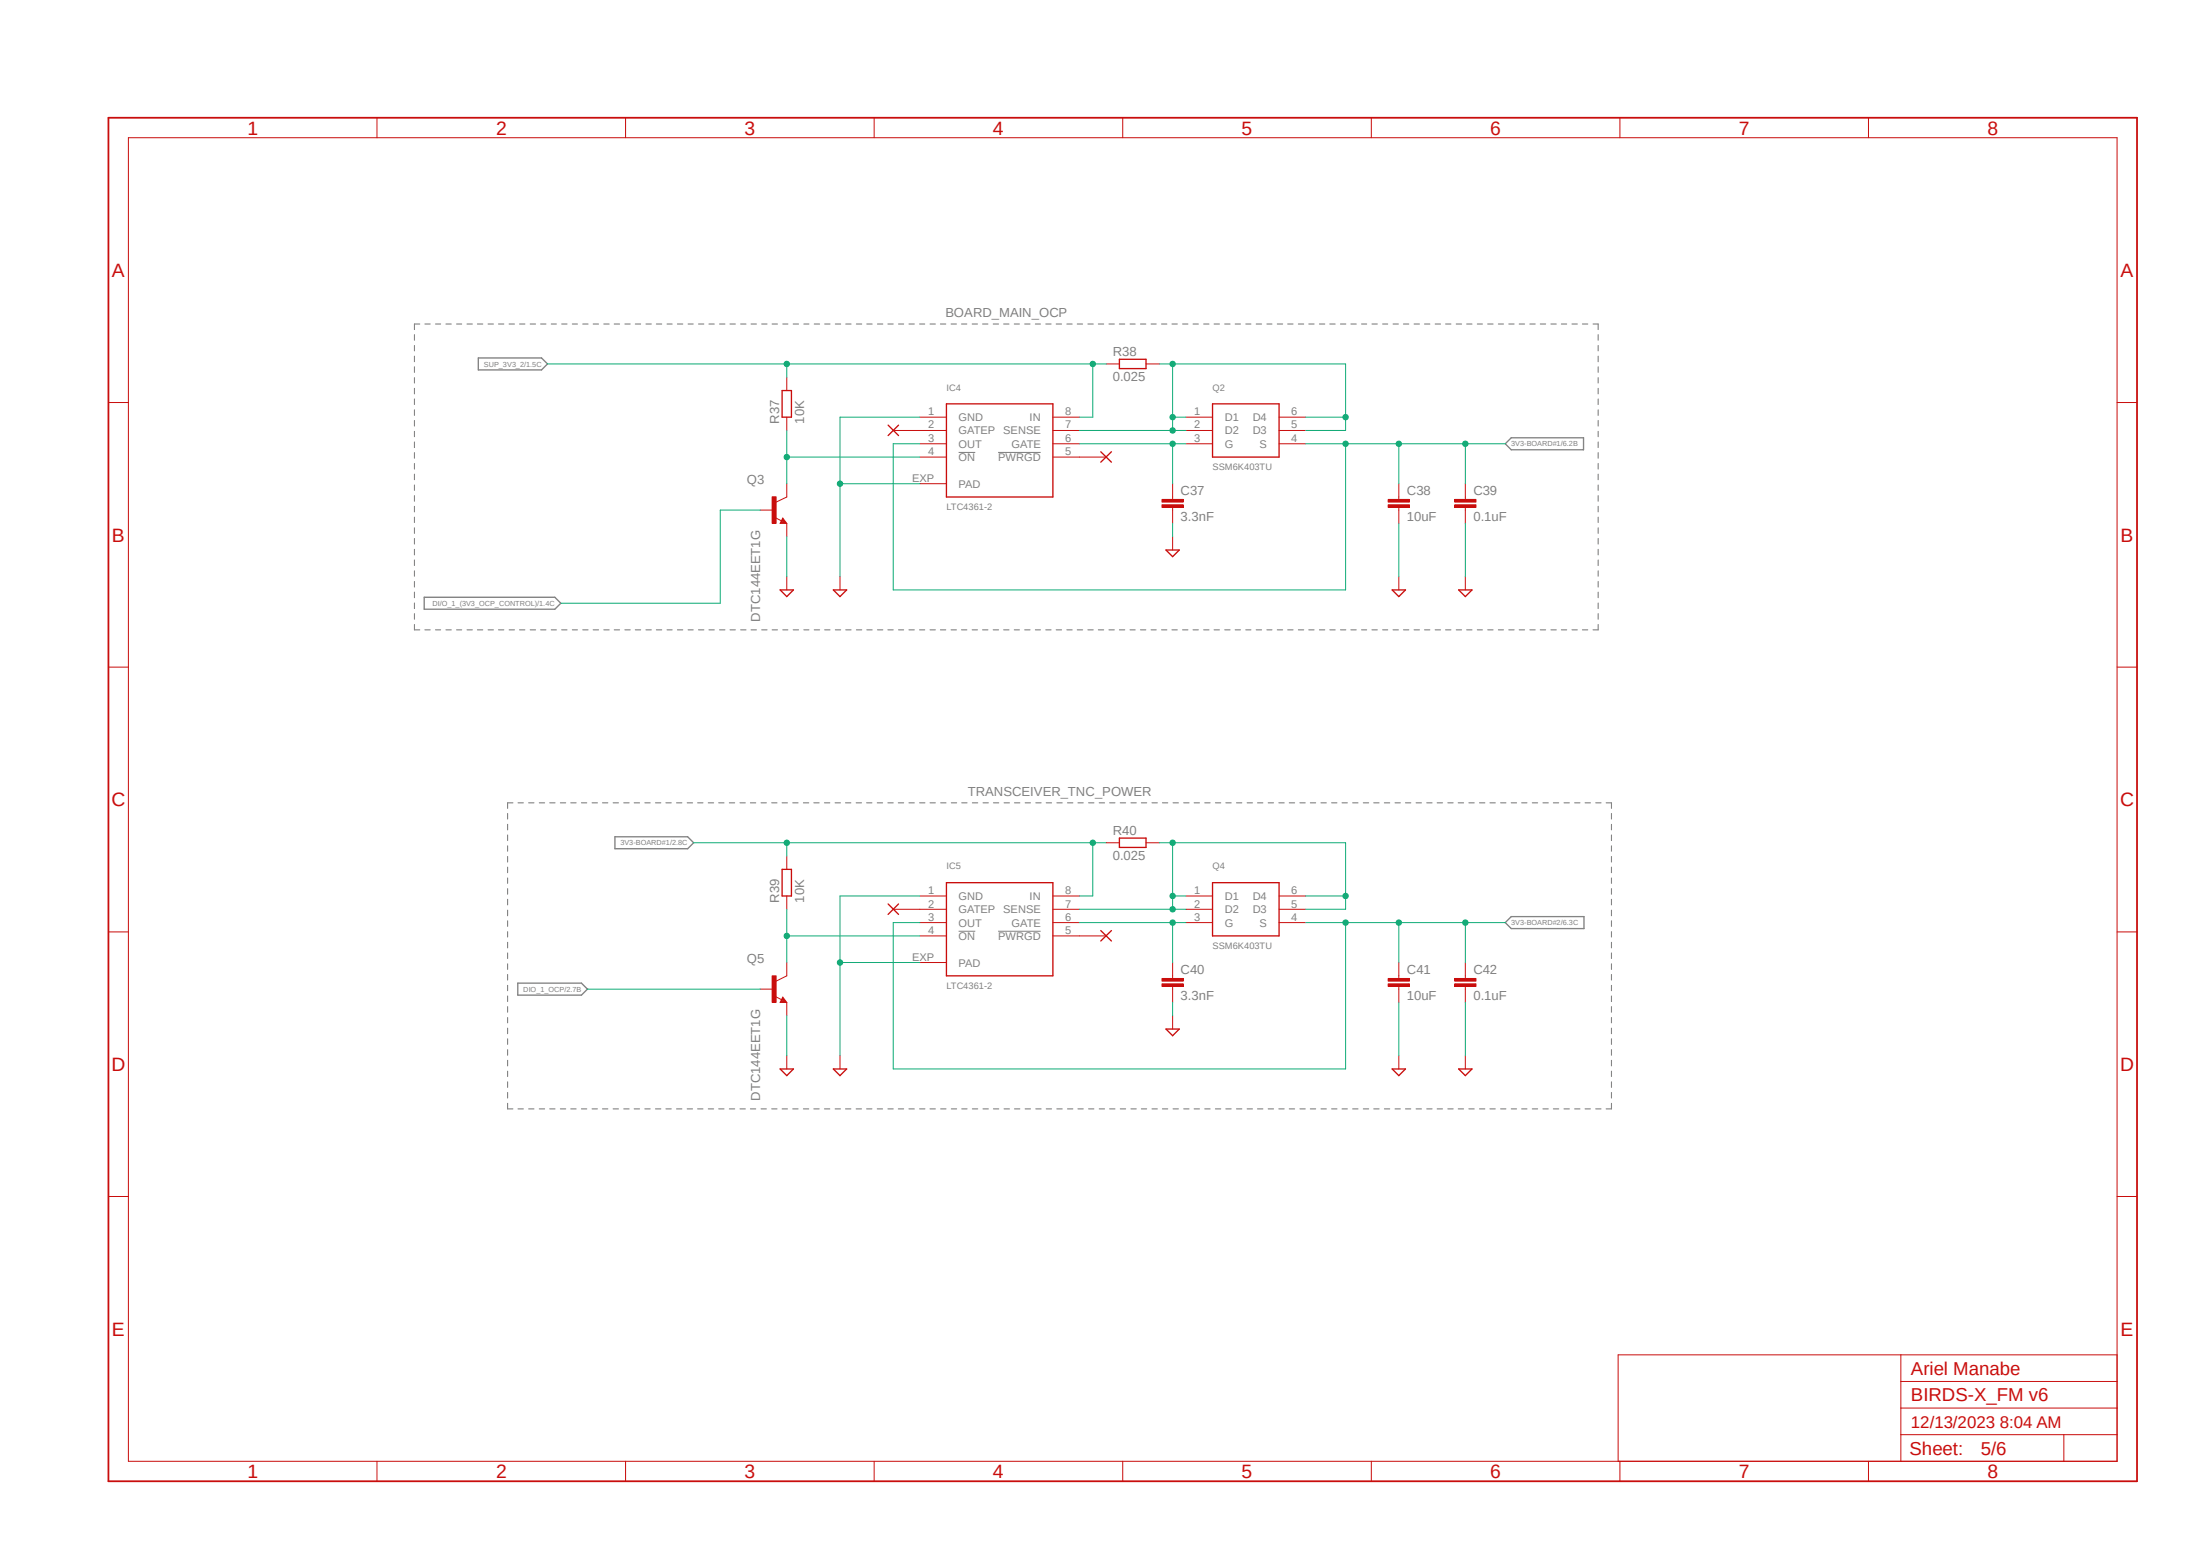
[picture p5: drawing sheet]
<svg xmlns="http://www.w3.org/2000/svg" width="420mm" height="297mm" viewBox="0 0 420 297" stroke-linecap="round" stroke-linejoin="round" font-family="sans-serif">
<path d="M20.2 22.1l388.1 261.2M408.3 22.1l-388.1 261.2" fill="none" stroke="#fff" stroke-width=".19"/>
<g fill="none" stroke="#808080" stroke-width=".21">
<path d="M79.1 63.9v1M79.1 66v1M79.1 68v1M79.1 70v1.1M79.1 72.1v1M79.1 74.1v1.1M79.1 76.2v1M79.1 78.2v1.1M80.1 61.8h-1v1.1M81.1 61.8h1M83.1 61.8h1M85.1 61.8h1"/>
<path d="M87.2 61.8h.9M89.2 61.8h1M91.1 61.8h1.1M93.2 61.8h1M95.2 61.8h1M97.2 61.8h1M99.2 61.8h1M101.2 61.8h1M103.2 61.8h1M105.2 61.8h1M107.2 61.8h1M109.3 61.8h.9"/>
<path d="M111.3 61.8h1M113.2 61.8h1.1M115.3 61.8h1M117.3 61.8h1M119.3 61.8h1M121.3 61.8h1M123.3 61.8h1M125.3 61.8h1M127.3 61.8h1M129.3 61.8h1M131.4 61.8h.9M133.3 61.8h1.1"/>
<path d="M135.3 61.8h1.1M137.4 61.8h1M139.4 61.8h1M141.4 61.8h1M143.4 61.8h1M145.4 61.8h1M147.4 61.8h1M149.4 61.8h1M151.4 61.8h1M153.5 61.8h.9M155.4 61.8h1.1M157.4 61.8h1.1"/>
<path d="M159.5 61.8h1M161.5 61.8h1M163.5 61.8h1M165.5 61.8h1M167.5 61.8h1M169.5 61.8h1M171.5 61.8h1M173.5 61.8h1M175.6 61.8h.9M177.5 61.8h1.1M179.5 61.8h1.1M181.6 61.8h1"/>
<path d="M183.6 61.8h1M185.6 61.8h1M187.6 61.8h1M189.6 61.8h1M191.6 61.8h1M193.6 61.8h1M195.6 61.8h1M197.7 61.8h.9M199.6 61.8h1.1M201.6 61.8h1M203.7 61.8h1M205.7 61.8h1"/>
<path d="M207.7 61.8h1M209.7 61.8h1M211.7 61.8h1M213.7 61.8h1M215.7 61.8h1M217.7 61.8h1M219.8 61.8h.9M221.7 61.8h1.1M223.7 61.8h1M225.8 61.8h1M227.8 61.8h1M229.8 61.8h1"/>
<path d="M231.8 61.8h1M233.8 61.8h1M235.8 61.8h1M237.8 61.8h1M239.8 61.8h1M241.9 61.8h.9M243.8 61.8h1.1M245.8 61.8h1M247.9 61.8h1M249.9 61.8h1M251.9 61.8h1M253.9 61.8h1"/>
<path d="M255.9 61.8h1M257.9 61.8h1M259.9 61.8h1M261.9 61.8h1M263.9 61.8h1M265.9 61.8h1.1M267.9 61.8h1M270 61.8h1M271.9 61.8h1.1M274 61.8h1M276 61.8h1M278 61.8h1"/>
<path d="M280 61.8h1M282 61.8h1M284 61.8h1M286 61.8h1M288 61.8h1.1M290 61.8h1M292.1 61.8h1M294 61.8h1.1M296.1 61.8h1M298.1 61.8h1M300.1 61.8h1M302.1 61.8h1"/>
<path d="M304.1 61.8h1v1.1M305.1 63.9v1M305.1 66v1M305.1 68v1M305.1 70v1.1M305.1 72.1v1M305.1 74.1v1.1M305.1 76.2v1M305.1 78.2v1.1M79.1 80.3v1M79.1 82.3v1.1M79.1 84.4v1"/>
<path d="M79.1 86.4v1.1M79.1 88.5v1M79.1 90.5v1.1M79.1 92.6v1M79.1 94.6v1.1M79.1 96.6v1.1M79.1 98.7v1M305.1 80.3v1M305.1 82.3v1.1M305.1 84.4v1M305.1 86.4v1.1M305.1 88.5v1"/>
<path d="M305.1 90.5v1.1M305.1 92.6v1M305.1 94.6v1.1M305.1 96.6v1.1M305.1 98.7v1M79.1 100.8v1M79.1 102.8v1M79.1 104.9v1M79.1 106.9v1M79.1 109v1M79.1 111v1.1M79.1 113v1.1"/>
<path d="M79.1 115.1v1.1M79.1 117.1v1.1M79.1 119.2v1h1M305.1 100.8v1M305.1 102.8v1M305.1 104.9v1M305.1 106.9v1M305.1 109v1M305.1 111v1.1M305.1 113v1.1M305.1 115.1v1.1M305.1 117.1v1.1"/>
<path d="M305.1 119.2v1h-1M81.1 120.2h1M83.1 120.2h1M85.1 120.2h1M87.2 120.2h.9M89.2 120.2h1M91.1 120.2h1.1M93.2 120.2h1M95.2 120.2h1M97.2 120.2h1M99.2 120.2h1M101.2 120.2h1"/>
<path d="M103.2 120.2h1M105.2 120.2h1M107.2 120.2h1M109.3 120.2h.9M111.3 120.2h1M113.2 120.2h1.1M115.3 120.2h1M117.3 120.2h1M119.3 120.2h1M121.3 120.2h1M123.3 120.2h1M125.3 120.2h1"/>
<path d="M127.3 120.2h1M129.3 120.2h1M131.4 120.2h.9M133.3 120.2h1.1M135.3 120.2h1.1M137.4 120.2h1M139.4 120.2h1M141.4 120.2h1M143.4 120.2h1M145.4 120.2h1M147.4 120.2h1M149.4 120.2h1"/>
<path d="M151.4 120.2h1M153.5 120.2h.9M155.4 120.2h1.1M157.4 120.2h1.1M159.5 120.2h1M161.5 120.2h1M163.5 120.2h1M165.5 120.2h1M167.5 120.2h1M169.5 120.2h1M171.5 120.2h1M173.5 120.2h1"/>
<path d="M175.6 120.2h.9M177.5 120.2h1.1M179.5 120.2h1.1M181.6 120.2h1M183.6 120.2h1M185.6 120.2h1M187.6 120.2h1M189.6 120.2h1M191.6 120.2h1M193.6 120.2h1M195.6 120.2h1M197.7 120.2h.9"/>
<path d="M199.6 120.2h1.1M201.6 120.2h1M203.7 120.2h1M205.7 120.2h1M207.7 120.2h1M209.7 120.2h1M211.7 120.2h1M213.7 120.2h1M215.7 120.2h1M217.7 120.2h1M219.8 120.2h.9M221.7 120.2h1.1"/>
<path d="M223.7 120.2h1M225.8 120.2h1M227.8 120.2h1M229.8 120.2h1M231.8 120.2h1M233.8 120.2h1M235.8 120.2h1M237.8 120.2h1M239.8 120.2h1M241.9 120.2h.9M243.8 120.2h1.1M245.8 120.2h1"/>
<path d="M247.9 120.2h1M249.9 120.2h1M251.9 120.2h1M253.9 120.2h1M255.9 120.2h1M257.9 120.2h1M259.9 120.2h1M261.9 120.2h1M263.9 120.2h1M265.9 120.2h1.1M267.9 120.2h1M270 120.2h1"/>
<path d="M271.9 120.2h1.1M274 120.2h1M276 120.2h1M278 120.2h1M280 120.2h1M282 120.2h1M284 120.2h1M286 120.2h1M288 120.2h1.1M290 120.2h1M292.1 120.2h1M294 120.2h1.1"/>
<path d="M296.1 120.2h1M298.1 120.2h1M300.1 120.2h1M302.1 120.2h1M96.9 155.3v1M96.9 157.4v1M96.9 159.4v1M97.9 153.2h-1v1.1M98.9 153.2h1M100.9 153.2h1M103 153.2h1M104.9 153.2h1.1"/>
<path d="M107 153.2h1M109 153.2h1M111 153.2h1M113 153.2h1M115 153.2h1M117.1 153.2h1M119.1 153.2h1M121.1 153.2h1M123.1 153.2h1M125.1 153.2h1.1M127.1 153.2h1M129.2 153.2h1"/>
<path d="M131.2 153.2h1M133.2 153.2h1M135.2 153.2h1M137.2 153.2h1M139.2 153.2h1.1M141.3 153.2h1M143.3 153.2h1M145.3 153.2h1M147.3 153.2h1M149.3 153.2h1M151.3 153.2h1.1M153.4 153.2h1"/>
<path d="M155.4 153.2h1M157.4 153.2h1M159.4 153.2h1M161.4 153.2h1M163.4 153.2h1.1M165.4 153.2h1.1M167.5 153.2h1M169.5 153.2h1M171.5 153.2h1M173.5 153.2h1M175.6 153.2h1M177.5 153.2h1.1"/>
<path d="M179.6 153.2h1M181.6 153.2h1M183.6 153.2h1M185.6 153.2h1M187.7 153.2h1M189.7 153.2h1M191.7 153.2h1M193.7 153.2h1M195.7 153.2h1M197.7 153.2h1.1M199.7 153.2h1M201.8 153.2h1"/>
<path d="M203.8 153.2h1M205.8 153.2h1M207.8 153.2h1M209.8 153.2h1.1M211.8 153.2h1.1M213.9 153.2h1M215.9 153.2h1M217.9 153.2h1M219.9 153.2h1M221.9 153.2h1M223.9 153.2h1.1M226 153.2h1"/>
<path d="M228 153.2h1M230 153.2h1M232 153.2h1M234 153.2h1M236.1 153.2h1M238.1 153.2h1M240.1 153.2h1M242.1 153.2h1M244.1 153.2h1.1M246.1 153.2h1M248.2 153.2h1M250.1 153.2h1.1"/>
<path d="M252.2 153.2h1M254.2 153.2h1M256.2 153.2h1M258.2 153.2h1M260.3 153.2h1M262.3 153.2h1M264.3 153.2h1M266.3 153.2h1M268.3 153.2h1M270.3 153.2h1.1M272.4 153.2h1M274.4 153.2h1"/>
<path d="M276.4 153.2h1M278.4 153.2h1M280.4 153.2h1M282.4 153.2h1.1M284.4 153.2h1.1M286.5 153.2h1M288.5 153.2h1M290.5 153.2h1M292.5 153.2h1M294.6 153.2h1M296.5 153.2h1.1M298.6 153.2h1"/>
<path d="M300.6 153.2h1M302.6 153.2h1M304.6 153.2h1M306.6 153.2h1v1.1M307.6 155.3v1M307.6 157.4v1M307.6 159.4v1M96.9 161.5v1M96.9 163.5v1M96.9 165.5v1.1M96.9 167.6v1M96.9 169.6v1.1"/>
<path d="M96.9 171.7v1M96.9 173.7v1.1M96.9 175.8v1M96.9 177.8v1.1M96.9 179.9v1M307.6 161.5v1M307.6 163.5v1M307.6 165.5v1.1M307.6 167.6v1M307.6 169.6v1.1M307.6 171.7v1M307.6 173.7v1.1"/>
<path d="M307.6 175.8v1M307.6 177.8v1.1M307.6 179.9v1M96.9 181.9v1.1M96.9 184v1M96.9 186v1.1M96.9 188.1v1M96.9 190.1v1.1M96.9 192.2v1M96.9 194.2v1M96.9 196.3v1M96.9 198.3v1"/>
<path d="M307.6 181.9v1.1M307.6 184v1M307.6 186v1.1M307.6 188.1v1M307.6 190.1v1.1M307.6 192.2v1M307.6 194.2v1M307.6 196.3v1M307.6 198.3v1M96.9 200.4v1M96.9 202.4v1.1M96.9 204.5v1"/>
<path d="M96.9 206.5v1.1M96.9 208.5v1.1M96.9 210.6v1.1h1M98.9 211.7h1M100.9 211.7h1M103 211.7h1M104.9 211.7h1.1M107 211.7h1M109 211.7h1M111 211.7h1M113 211.7h1M115 211.7h1"/>
<path d="M117.1 211.7h1M119.1 211.7h1M121.1 211.7h1M123.1 211.7h1M125.1 211.7h1.1M127.1 211.7h1M129.2 211.7h1M131.2 211.7h1M133.2 211.7h1M135.2 211.7h1M137.2 211.7h1M139.2 211.7h1.1"/>
<path d="M141.3 211.7h1M143.3 211.7h1M145.3 211.7h1M147.3 211.7h1M149.3 211.7h1M151.3 211.7h1.1M153.4 211.7h1M155.4 211.7h1M157.4 211.7h1M159.4 211.7h1M161.4 211.7h1M163.4 211.7h1.1"/>
<path d="M165.4 211.7h1.1M167.5 211.7h1M169.5 211.7h1M171.5 211.7h1M173.5 211.7h1M175.6 211.7h1M177.5 211.7h1.1M179.6 211.7h1M181.6 211.7h1M183.6 211.7h1M185.6 211.7h1M187.7 211.7h1"/>
<path d="M189.7 211.7h1M191.7 211.7h1M193.7 211.7h1M195.7 211.7h1M197.7 211.7h1.1M199.7 211.7h1M201.8 211.7h1M203.8 211.7h1M205.8 211.7h1M207.8 211.7h1M209.8 211.7h1.1M211.8 211.7h1.1"/>
<path d="M213.9 211.7h1M215.9 211.7h1M217.9 211.7h1M219.9 211.7h1M221.9 211.7h1M223.9 211.7h1.1M226 211.7h1M228 211.7h1M230 211.7h1M232 211.7h1M234 211.7h1M236.1 211.7h1"/>
<path d="M238.1 211.7h1M240.1 211.7h1M242.1 211.7h1M244.1 211.7h1.1M246.1 211.7h1M248.2 211.7h1M250.1 211.7h1.1M252.2 211.7h1M254.2 211.7h1M256.2 211.7h1M258.2 211.7h1M260.3 211.7h1"/>
<path d="M262.3 211.7h1M264.3 211.7h1M266.3 211.7h1M268.3 211.7h1M270.3 211.7h1.1M272.4 211.7h1M274.4 211.7h1M276.4 211.7h1M278.4 211.7h1M280.4 211.7h1M282.4 211.7h1.1M284.4 211.7h1.1"/>
<path d="M286.5 211.7h1M288.5 211.7h1M290.5 211.7h1M292.5 211.7h1M294.6 211.7h1M296.5 211.7h1.1M298.6 211.7h1M300.6 211.7h1M302.6 211.7h1M304.6 211.7h1M307.6 200.4v1M307.6 202.4v1.1"/>
<path d="M307.6 204.5v1M307.6 206.5v1.1M307.6 208.5v1.1M307.6 210.6v1.1h-1"/>
</g>
<path d="M183 86.4h3.2M190.5 86.4h8.2M183 177.8h3.2M190.5 177.8h8.2" fill="none" stroke="#808080" stroke-width=".19"/>
<path d="M91.3 68.3h12.1l1.1 1.2-1.1 1.1h-12.1zM287.4 84.7l1.1-1.1h13.8v2.3h-13.8zM81 114h24.9l1.2 1.1-1.2 1.2h-24.9zM117.4 159.7h13.9l1.1 1.2-1.1 1.1h-13.9zM287.4 176.1l1.1-1.1h13.9v2.2h-13.9zM98.8 187.7h12.2l1.1 1.1-1.1 1.1h-12.2z" fill="none" stroke="#808080" stroke-width=".25"/>
<g fill="none" stroke="#c90d0c" stroke-width=".19">
<path d="M24.5 26.3h379.7v252.6h-379.7zM72 22.5v3.8M119.4 22.5v3.8M166.9 22.5v3.8M214.3 22.5v3.8M261.8 22.5v3.8M309.2 22.5v3.8M356.7 22.5v3.8M20.7 76.8h3.8M175.6 79.6h5.1M201 79.6h5.1M226.4 79.6h5.1"/>
<path d="M244.2 79.6h5.1M404.2 76.8h3.8M175.6 82.2h5.1M175.6 84.7h5.1M175.6 87.2h5.1M175.6 92.3h5.1M201 82.2h5.1M201 84.7h5.1M201 87.2h5.1M223.9 94.9v.4M223.9 96.9v.5M226.4 82.2h5.1"/>
<path d="M226.4 84.7h5.1M244.2 82.2h5.1M244.2 84.7h5.1M20.7 127.3h3.8M404.2 127.3h3.8M20.7 177.9h3.8M404.2 177.9h3.8M20.7 228.4h3.8M404.2 228.4h3.8M362.9 258.6v20.3M404.2 258.6h-95.3v20.3M72 278.9v3.8"/>
<path d="M119.4 278.9v3.8M166.9 278.9v3.8M214.3 278.9v3.8M261.8 278.9v3.8M309.2 278.9v3.8M356.7 278.9v3.8M362.9 273.9h41.3M362.9 268.8h41.3M362.9 263.7h41.3M394 273.9v5"/>
</g>
<path d="M20.7 22.5h387.3v260.2h-387.3z" fill="none" stroke="#c90d0c" stroke-width=".34"/>
<path d="M180.7 77.1h20.3v17.8h-20.3zM231.5 77.1h12.7v10.1h-12.7z" fill="none" stroke="#c90d0c" stroke-width=".25"/>
<path d="M221.8 96.4h4.1v.5h-4.1z" fill-rule="evenodd" fill="#c90d0c"/>
<path d="M221.8 96.4h4.1v.5h-4.1z" fill="none" stroke="#c90d0c" stroke-width=".19"/>
<path d="M221.8 95.3h4.1v.5h-4.1z" fill-rule="evenodd" fill="#c90d0c"/>
<path d="M221.8 95.3h4.1v.5h-4.1zM223.9 92.3v2.6M223.9 97.4v2.5M267 94.9v.4M267 96.9v.5" fill="none" stroke="#c90d0c" stroke-width=".19"/>
<path d="M265 96.4h4.1v.5h-4.1z" fill-rule="evenodd" fill="#c90d0c"/>
<path d="M265 96.4h4.1v.5h-4.1z" fill="none" stroke="#c90d0c" stroke-width=".19"/>
<path d="M265 95.3h4.1v.5h-4.1z" fill-rule="evenodd" fill="#c90d0c"/>
<path d="M150.2 72v2.5M150.2 79.6v2.6M148 98.8l1.2 .6M149.4 98.9l.8 1h-1.3zM150.2 94.9l-2 .9M265 95.3h4.1v.5h-4.1zM267 92.3v2.6M267 97.4v2.5" fill="none" stroke="#c90d0c" stroke-width=".19"/>
<path d="M149.3 74.5h1.8v5.1h-1.8zM149.4 99.4l.2 .3h-.4l.2-.6 .5 .7h-.7" fill="none" stroke="#c90d0c" stroke-width=".25"/>
<path d="M147.4 94.8h.8v5.1h-.8z" fill-rule="evenodd" fill="#c90d0c"/>
<path d="M211.2 69.5h2.5M218.8 69.5h2.5M145.1 97.4h2.6M147.4 94.8h.8v5.1h-.8zM150.2 92.3v2.6M150.2 99.9v2.5M279.7 94.9v.4M279.7 96.9v.5" fill="none" stroke="#c90d0c" stroke-width=".19"/>
<path d="M213.7 68.6h5.1v1.8h-5.1z" fill="none" stroke="#c90d0c" stroke-width=".25"/>
<path d="M277.7 96.4h4.1v.5h-4.1z" fill-rule="evenodd" fill="#c90d0c"/>
<path d="M277.7 96.4h4.1v.5h-4.1z" fill="none" stroke="#c90d0c" stroke-width=".19"/>
<path d="M277.7 95.3h4.1v.5h-4.1z" fill-rule="evenodd" fill="#c90d0c"/>
<g fill="none" stroke="#c90d0c" stroke-width=".19">
<path d="M277.7 95.3h4.1v.5h-4.1zM279.7 92.3v2.6M279.7 97.4v2.5M175.6 171h5.1M175.6 173.6h5.1M175.6 176.1h5.1M175.6 178.6h5.1M201 171h5.1M201 173.6h5.1M201 176.1h5.1M201 178.6h5.1M226.4 171h5.1"/>
<path d="M226.4 173.6h5.1M226.4 176.1h5.1M244.2 171h5.1M244.2 173.6h5.1M244.2 176.1h5.1M175.6 183.7h5.1M223.9 186.3v.5M223.9 188.3v.5"/>
</g>
<path d="M180.7 168.5h20.3v17.8h-20.3zM231.5 168.5h12.7v10.1h-12.7z" fill="none" stroke="#c90d0c" stroke-width=".25"/>
<path d="M221.8 187.8h4.1v.5h-4.1z" fill-rule="evenodd" fill="#c90d0c"/>
<path d="M221.8 187.8h4.1v.5h-4.1z" fill="none" stroke="#c90d0c" stroke-width=".19"/>
<path d="M221.8 186.8h4.1v.5h-4.1z" fill-rule="evenodd" fill="#c90d0c"/>
<path d="M221.8 186.8h4.1v.5h-4.1zM223.9 183.7v2.6M223.9 188.8v2.5M267 186.3v.5M267 188.3v.5" fill="none" stroke="#c90d0c" stroke-width=".19"/>
<path d="M265 187.8h4.1v.5h-4.1z" fill-rule="evenodd" fill="#c90d0c"/>
<path d="M265 187.8h4.1v.5h-4.1z" fill="none" stroke="#c90d0c" stroke-width=".19"/>
<path d="M265 186.8h4.1v.5h-4.1z" fill-rule="evenodd" fill="#c90d0c"/>
<path d="M150.2 163.4v2.5M150.2 171v2.6M148 190.2l1.2 .6M149.4 190.3l.8 1h-1.3zM150.2 186.3l-2 1M265 186.8h4.1v.5h-4.1zM267 183.7v2.6M267 188.8v2.5" fill="none" stroke="#c90d0c" stroke-width=".19"/>
<path d="M149.3 165.9h1.8v5.1h-1.8zM149.4 190.8l.2 .3h-.4l.2-.5 .5 .6h-.7" fill="none" stroke="#c90d0c" stroke-width=".25"/>
<path d="M147.4 186.3h.8v5h-.8z" fill-rule="evenodd" fill="#c90d0c"/>
<path d="M211.2 160.9h2.5M218.8 160.9h2.5M145.1 188.8h2.6M147.4 186.3h.8v5h-.8zM150.2 183.7v2.6M150.2 191.3v2.6M279.7 186.3v.5M279.7 188.3v.5" fill="none" stroke="#c90d0c" stroke-width=".19"/>
<path d="M213.7 160h5.1v1.8h-5.1z" fill="none" stroke="#c90d0c" stroke-width=".25"/>
<path d="M277.7 187.8h4.1v.5h-4.1z" fill-rule="evenodd" fill="#c90d0c"/>
<path d="M277.7 187.8h4.1v.5h-4.1z" fill="none" stroke="#c90d0c" stroke-width=".19"/>
<path d="M277.7 186.8h4.1v.5h-4.1z" fill-rule="evenodd" fill="#c90d0c"/>
<g fill="none" stroke="#c90d0c" stroke-width=".19">
<path d="M170.5 82.2h5.1M206.1 87.2h5.1M150.2 110.1v2.5M160.4 110.1v2.5M223.9 102.4v2.6M267 110.1v2.5M279.7 110.1v2.5M170.5 173.6h5.1M206.1 178.6h5.1M223.9 193.9v2.5M277.7 186.8h4.1v.5h-4.1zM279.7 183.7v2.6"/>
<path d="M279.7 188.8v2.5M150.2 201.5v2.5M160.4 201.5v2.5M267 201.5v2.5M279.7 201.5v2.5"/>
</g>
<g fill="none" stroke="#c90d0c" stroke-width=".25">
<path d="M169.5 81.2l2 1.9M171.5 81.2l-2 1.9M210.1 86.2l2.1 2M212.2 86.2l-2.1 2M148.9 112.6h2.6l-1.3 1.3zM159.1 112.6h2.5l-1.2 1.3zM222.6 105h2.5l-1.2 1.3zM265.8 112.6h2.5l-1.3 1.3zM278.5 112.6h2.5l-1.3 1.3zM169.5 172.6l2 1.9M171.5 172.6l-2 1.9M210.1 177.6l2.1 2"/>
<path d="M212.2 177.6l-2.1 2M222.6 196.4h2.5l-1.2 1.3zM148.9 204h2.6l-1.3 1.3zM159.1 204h2.5l-1.2 1.3zM265.8 204h2.5l-1.3 1.3zM278.5 204h2.5l-1.3 1.3z"/>
</g>
<path d="M150.2 82.2v10.1M150.2 87.2h25.4" fill="none" stroke="#0dab76" stroke-width=".19"/>
<circle cx="150.2" cy="87.2" r=".51" fill="#0dab76"/>
<g fill="none" stroke="#0dab76" stroke-width=".19">
<path d="M104.5 69.5h106.7M150.2 69.5v2.5M208.6 69.5v10.1h-2.5"/>
<circle cx="150.2" cy="87.2" r=".51"/>
</g>
<circle cx="208.6" cy="69.5" r=".51" fill="#0dab76"/>
<circle cx="208.6" cy="69.5" r=".51" fill="none" stroke="#0dab76" stroke-width=".19"/>
<circle cx="150.2" cy="69.5" r=".51" fill="#0dab76"/>
<g fill="none" stroke="#0dab76" stroke-width=".19">
<path d="M221.3 69.5h35.6v12.7h-7.6M249.3 79.6h7.6M206.1 82.2h20.3"/>
<circle cx="150.2" cy="69.5" r=".51"/>
</g>
<circle cx="256.9" cy="79.6" r=".51" fill="#0dab76"/>
<g fill="none" stroke="#0dab76" stroke-width=".19">
<path d="M223.9 69.5v10.1h2.5"/>
<circle cx="256.9" cy="79.6" r=".51"/>
</g>
<circle cx="223.9" cy="69.5" r=".51" fill="#0dab76"/>
<g fill="none" stroke="#0dab76" stroke-width=".19">
<path d="M223.9 79.6v2.6"/>
<circle cx="223.9" cy="69.5" r=".51"/>
</g>
<circle cx="223.9" cy="82.2" r=".51" fill="#0dab76"/>
<circle cx="223.9" cy="82.2" r=".51" fill="none" stroke="#0dab76" stroke-width=".19"/>
<circle cx="223.9" cy="79.6" r=".51" fill="#0dab76"/>
<g fill="none" stroke="#0dab76" stroke-width=".19">
<path d="M206.1 84.7h20.3M223.9 84.7v7.6"/>
<circle cx="223.9" cy="79.6" r=".51"/>
</g>
<circle cx="223.9" cy="84.7" r=".51" fill="#0dab76"/>
<g fill="none" stroke="#0dab76" stroke-width=".19">
<path d="M249.3 84.7h30.4M267 84.7v7.6"/>
<circle cx="223.9" cy="84.7" r=".51"/>
</g>
<circle cx="267" cy="84.7" r=".51" fill="#0dab76"/>
<g fill="none" stroke="#0dab76" stroke-width=".19">
<path d="M175.6 84.7h-5.1v27.9h86.4v-27.9"/>
<circle cx="267" cy="84.7" r=".51"/>
</g>
<circle cx="256.9" cy="84.7" r=".51" fill="#0dab76"/>
<g fill="none" stroke="#0dab76" stroke-width=".19">
<path d="M287.4 84.7h-7.7v7.6"/>
<circle cx="256.9" cy="84.7" r=".51"/>
</g>
<circle cx="279.7" cy="84.7" r=".51" fill="#0dab76"/>
<g fill="none" stroke="#0dab76" stroke-width=".19">
<path d="M132.4 160.9h78.8M150.2 160.9v2.5"/>
<circle cx="279.7" cy="84.7" r=".51"/>
</g>
<circle cx="150.2" cy="160.9" r=".51" fill="#0dab76"/>
<g fill="none" stroke="#0dab76" stroke-width=".19">
<path d="M208.6 160.9v10.1h-2.5"/>
<circle cx="150.2" cy="160.9" r=".51"/>
</g>
<circle cx="208.6" cy="160.9" r=".51" fill="#0dab76"/>
<g fill="none" stroke="#0dab76" stroke-width=".19">
<path d="M150.2 173.6v10.1M150.2 178.6h25.4"/>
<circle cx="208.6" cy="160.9" r=".51"/>
</g>
<circle cx="150.2" cy="178.6" r=".51" fill="#0dab76"/>
<g fill="none" stroke="#0dab76" stroke-width=".19">
<path d="M206.1 173.6h20.3M221.3 160.9h35.6v12.7h-7.6M249.3 171h7.6"/>
<circle cx="150.2" cy="178.6" r=".51"/>
</g>
<circle cx="256.9" cy="171" r=".51" fill="#0dab76"/>
<g fill="none" stroke="#0dab76" stroke-width=".19">
<path d="M223.9 160.9v10.1h2.5"/>
<circle cx="256.9" cy="171" r=".51"/>
</g>
<circle cx="223.9" cy="160.9" r=".51" fill="#0dab76"/>
<g fill="none" stroke="#0dab76" stroke-width=".19">
<path d="M223.9 171v2.6"/>
<circle cx="223.9" cy="160.9" r=".51"/>
</g>
<circle cx="223.9" cy="173.6" r=".51" fill="#0dab76"/>
<circle cx="223.9" cy="173.6" r=".51" fill="none" stroke="#0dab76" stroke-width=".19"/>
<circle cx="223.9" cy="171" r=".51" fill="#0dab76"/>
<g fill="none" stroke="#0dab76" stroke-width=".19">
<path d="M206.1 176.1h20.3M223.9 176.1v7.6"/>
<circle cx="223.9" cy="171" r=".51"/>
</g>
<circle cx="223.9" cy="176.1" r=".51" fill="#0dab76"/>
<g fill="none" stroke="#0dab76" stroke-width=".19">
<path d="M249.3 176.1h30.4M267 176.1v7.6"/>
<circle cx="223.9" cy="176.1" r=".51"/>
</g>
<circle cx="267" cy="176.1" r=".51" fill="#0dab76"/>
<g fill="none" stroke="#0dab76" stroke-width=".19">
<path d="M175.6 176.1h-5.1v27.9h86.4v-27.9"/>
<circle cx="267" cy="176.1" r=".51"/>
</g>
<circle cx="256.9" cy="176.1" r=".51" fill="#0dab76"/>
<g fill="none" stroke="#0dab76" stroke-width=".19">
<path d="M287.4 176.1h-7.7v7.6"/>
<circle cx="256.9" cy="176.1" r=".51"/>
</g>
<circle cx="279.7" cy="176.1" r=".51" fill="#0dab76"/>
<g fill="none" stroke="#0dab76" stroke-width=".19">
<path d="M175.6 79.6h-15.2v30.5M160.4 92.3h15.2M150.2 102.4v7.7"/>
<circle cx="279.7" cy="176.1" r=".51"/>
</g>
<circle cx="160.4" cy="92.3" r=".51" fill="#0dab76"/>
<g fill="none" stroke="#0dab76" stroke-width=".19">
<path d="M223.9 99.9v2.5M267 99.9v10.2M279.7 99.9v10.2M175.6 171h-15.2v30.5M150.2 193.9v7.6M160.4 183.7h15.2"/>
<circle cx="160.4" cy="92.3" r=".51"/>
</g>
<circle cx="160.4" cy="183.7" r=".51" fill="#0dab76"/>
<g fill="none" stroke="#0dab76" stroke-width=".19">
<path d="M145.1 97.4h-7.6v17.7h-30.4M112.1 188.8h33M223.9 191.3v2.6M267 191.3v10.2M279.7 191.3v10.2"/>
<circle cx="160.4" cy="183.7" r=".51"/>
</g>
<g font-size="3.7" fill="#c90d0c">
<text x="47.2" y="25.7">1</text>
<text x="94.7" y="25.7">2</text>
<text x="142.1" y="25.7">3</text>
<text x="189.6" y="25.7">4</text>
<text x="237" y="25.7">5</text>
<text x="284.5" y="25.7">6</text>
<text x="331.9" y="25.7">7</text>
<text x="379.4" y="25.7">8</text>
<text x="21.4" y="52.9">A</text>
<text x="404.8" y="52.9">A</text>
<text x="21.4" y="103.4">B</text>
<text x="404.8" y="103.4">B</text>
<text x="21.3" y="153.9">C</text>
<text x="404.7" y="153.9">C</text>
<text x="21.3" y="204.5">D</text>
<text x="404.7" y="204.5">D</text>
<text x="21.4" y="255">E</text>
<text x="404.8" y="255">E</text>
<text x="47.2" y="282.1">1</text>
<text x="94.7" y="282.1">2</text>
<text x="142.1" y="282.1">3</text>
<text x="189.6" y="282.1">4</text>
<text x="237" y="282.1">5</text>
<text x="284.5" y="282.1">6</text>
<text x="331.9" y="282.1">7</text>
<text x="379.4" y="282.1">8</text>
</g>
<g font-size="3.6" fill="#c90d0c">
<text x="364.8" y="262.4">Ariel Manabe</text>
<text x="364.8" y="267.5">BIRDS-X_FM v6</text>
<text x="364.5" y="277.8">Sheet:</text>
<text x="378.1" y="277.7">5/6</text>
</g>
<text font-size="3.2" fill="#c90d0c" x="364.8" y="272.6">12/13/2023 8:04 AM</text>
<g font-size="2.5" fill="#808080">
<text x="180.5" y="60.6">BOARD_MAIN_OCP</text>
<text x="212.4" y="67.9">R38</text>
<text x="212.4" y="72.8">0.025</text>
<text x="148.7" y="80.9" transform="rotate(-90 148.7 80.9)">R37</text>
<text x="153.5" y="80.9" transform="rotate(-90 153.5 80.9)">10K</text>
<text x="142.6" y="92.3">Q3</text>
<text x="225.4" y="94.5">C37</text>
<text x="268.6" y="94.5">C38</text>
<text x="281.3" y="94.5">C39</text>
<text x="225.4" y="99.5">3.3nF</text>
<text x="268.6" y="99.5">10uF</text>
<text x="281.3" y="99.5">0.1uF</text>
<text x="145.1" y="118.7" transform="rotate(-90 145.1 118.7)">DTC144EET1G</text>
<text x="184.7" y="152">TRANSCEIVER_TNC_POWER</text>
<text x="212.4" y="159.4">R40</text>
<text x="212.4" y="164.2">0.025</text>
<text x="148.7" y="172.3" transform="rotate(-90 148.7 172.3)">R39</text>
<text x="153.5" y="172.3" transform="rotate(-90 153.5 172.3)">10K</text>
<text x="142.6" y="183.7">Q5</text>
<text x="225.4" y="185.9">C40</text>
<text x="268.6" y="185.9">C41</text>
<text x="281.3" y="185.9">C42</text>
<text x="225.4" y="191">3.3nF</text>
<text x="268.6" y="191">10uF</text>
<text x="281.3" y="191">0.1uF</text>
<text x="145.1" y="210.1" transform="rotate(-90 145.1 210.1)">DTC144EET1G</text>
</g>
<g font-size="2.1" fill="#808080">
<text x="177.2" y="79.2">1</text>
<text x="177.2" y="81.8">2</text>
<text x="183" y="80.4">GND</text>
<text x="183" y="82.9">GATEP</text>
<text x="191.5" y="82.9">SENSE</text>
<text x="196.6" y="80.4">IN</text>
<text x="203.3" y="81.8">7</text>
<text x="203.3" y="79.2">8</text>
<text x="228" y="79.2">1</text>
<text x="228" y="81.8">2</text>
<text x="233.8" y="80.4">D1</text>
<text x="233.8" y="82.9">D2</text>
<text x="239.1" y="80.4">D4</text>
<text x="239.1" y="82.9">D3</text>
<text x="246.5" y="79.2">6</text>
<text x="246.5" y="81.8">5</text>
<text x="177.2" y="84.3">3</text>
<text x="177.2" y="86.9">4</text>
<text x="183" y="85.5">OUT</text>
<text x="183" y="88">ON</text>
<text x="190.5" y="88">PWRGD</text>
<text x="193.1" y="85.5">GATE</text>
<text x="203.3" y="86.9">5</text>
<text x="203.3" y="84.3">6</text>
<text x="228" y="84.3">3</text>
<text x="233.8" y="85.5">G</text>
<text x="240.5" y="85.5">S</text>
<text x="246.5" y="84.3">4</text>
<text x="174.1" y="91.9">EXP</text>
<text x="183" y="93.1">PAD</text>
<text x="177.2" y="170.7">1</text>
<text x="177.2" y="173.2">2</text>
<text x="183" y="171.8">GND</text>
<text x="196.6" y="171.8">IN</text>
<text x="203.3" y="173.2">7</text>
<text x="203.3" y="170.7">8</text>
<text x="228" y="170.7">1</text>
<text x="228" y="173.2">2</text>
<text x="233.8" y="171.8">D1</text>
<text x="239.1" y="171.8">D4</text>
<text x="246.5" y="170.7">6</text>
<text x="246.5" y="173.2">5</text>
<text x="177.2" y="175.7">3</text>
<text x="177.2" y="178.3">4</text>
<text x="183" y="174.3">GATEP</text>
<text x="183" y="176.9">OUT</text>
<text x="183" y="179.4">ON</text>
<text x="190.5" y="179.4">PWRGD</text>
<text x="191.5" y="174.3">SENSE</text>
<text x="193.1" y="176.9">GATE</text>
<text x="203.3" y="178.3">5</text>
<text x="203.3" y="175.7">6</text>
<text x="228" y="175.7">3</text>
<text x="233.8" y="174.3">D2</text>
<text x="233.8" y="176.9">G</text>
<text x="239.1" y="174.3">D3</text>
<text x="240.5" y="176.9">S</text>
<text x="246.5" y="175.7">4</text>
<text x="174.1" y="183.3">EXP</text>
<text x="183" y="184.5">PAD</text>
</g>
<g font-size="1.8" fill="#808080">
<text x="180.7" y="74.5">IC4</text>
<text x="231.5" y="74.5">Q2</text>
<text x="231.5" y="89.8">SSM6K403TU</text>
<text x="180.7" y="97.4">LTC4361-2</text>
<text x="180.7" y="165.9">IC5</text>
<text x="231.5" y="165.9">Q4</text>
<text x="231.5" y="181.2">SSM6K403TU</text>
<text x="180.7" y="188.8">LTC4361-2</text>
</g>
<g font-size="1.4" fill="#808080">
<text x="92.4" y="70">SUP_3V3_2/1.5C</text>
<text x="288.5" y="85.2">3V3-BOARD#1/6.2B</text>
<text x="82.5" y="115.7">DI/O_1_(3V3_OCP_CONTROL)/1.4C</text>
<text x="118.4" y="161.4">3V3-BOARD#1/2.8C</text>
<text x="288.5" y="176.6">3V3-BOARD#2/6.3C</text>
<text x="99.9" y="189.3">DIO_1_OCP/2.7B</text>
</g>
</svg>
